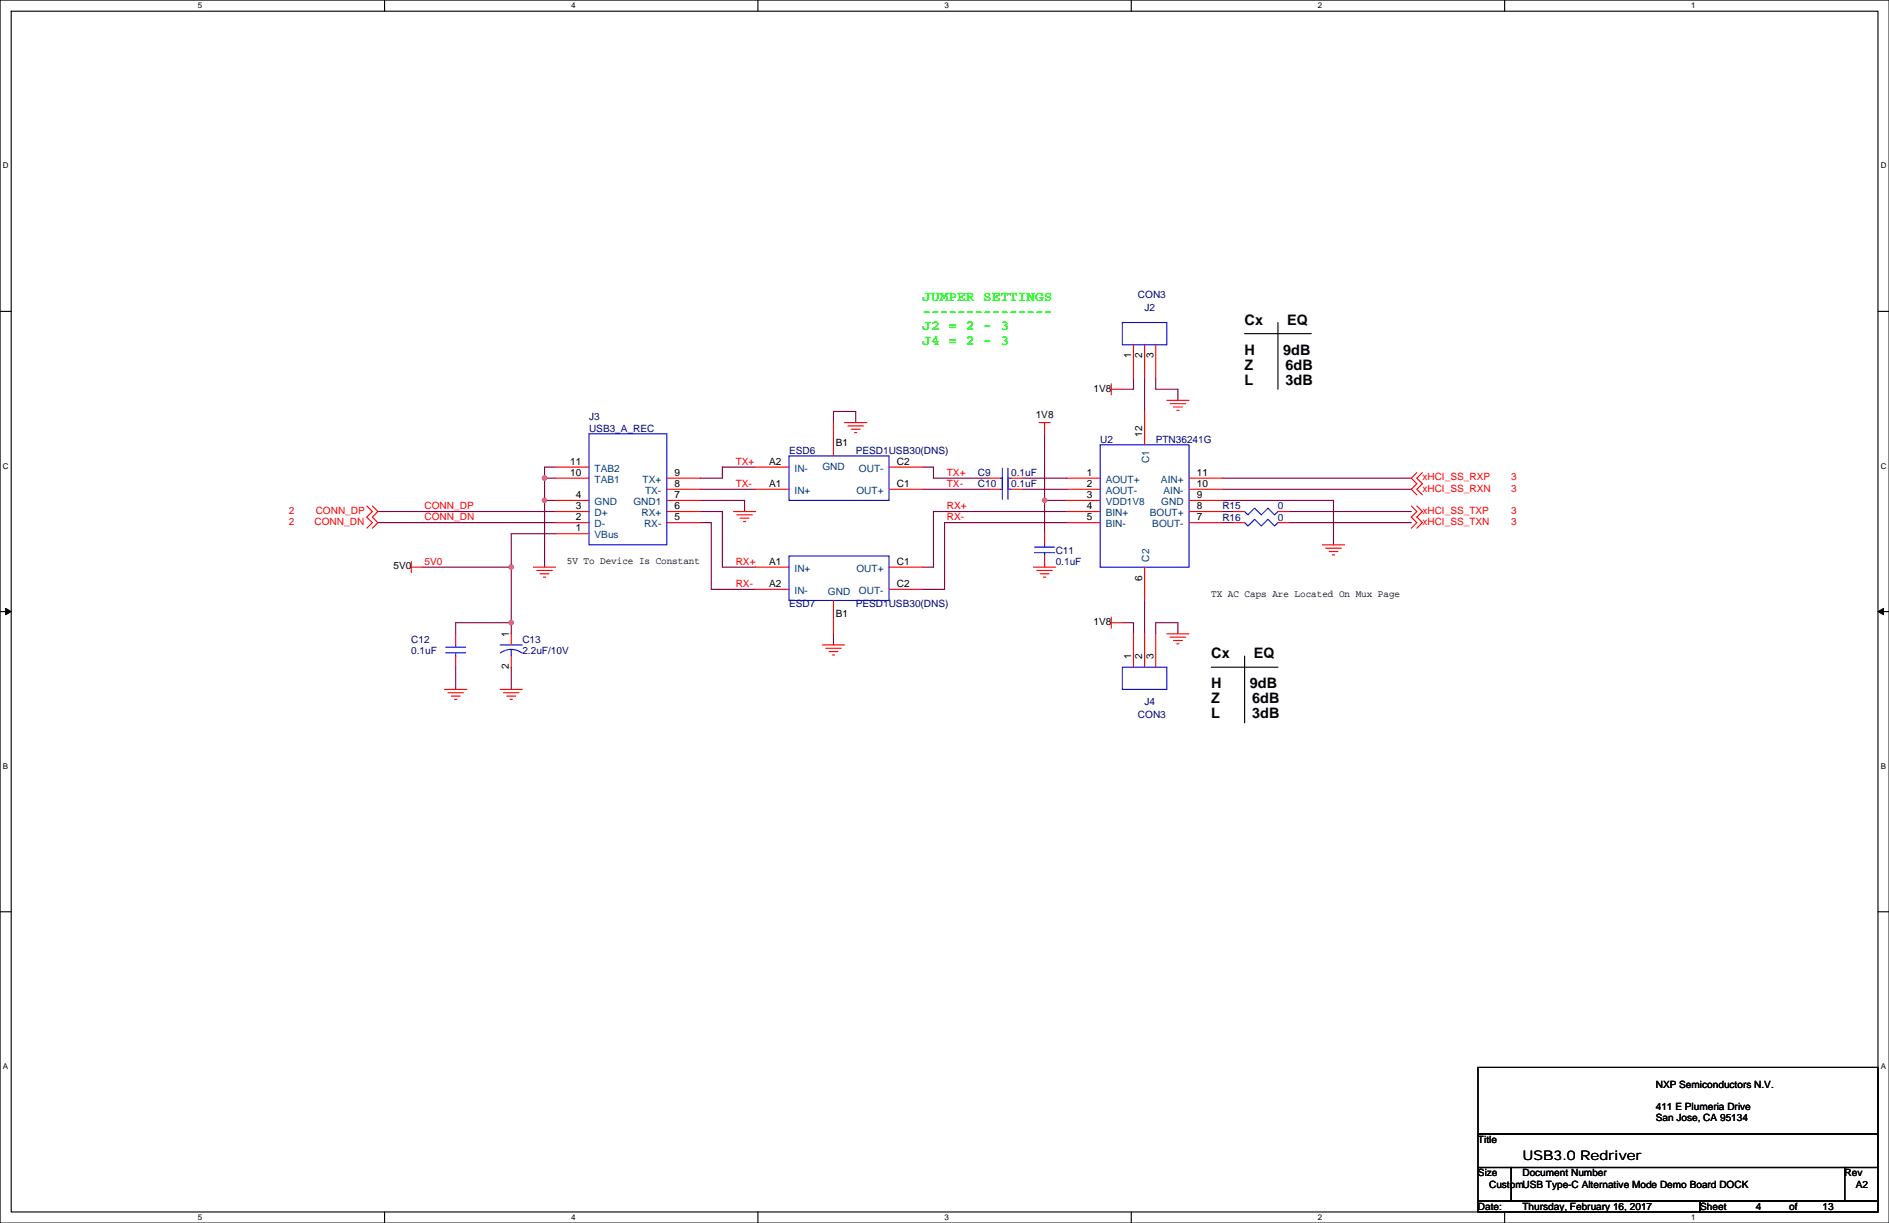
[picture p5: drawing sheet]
<svg xmlns="http://www.w3.org/2000/svg" width="432mm" height="279mm" viewBox="0 0 432 279" stroke-linecap="round" stroke-linejoin="round" font-family="sans-serif">
<path d="M0 0h431.8v279.4h-431.8zM2.6 2.6h426.7v274.3h-426.7z" fill="none" stroke="#000" stroke-width=".25"/>
<g fill="#fff">
<path d="M45.2 .3h1v2h-1z"/>
<path d="M45.2 277.1h1v2.1h-1z"/>
</g>
<path d="M87.9 0v2.6M87.9 276.9v2.5" fill="none" stroke="#000" stroke-width=".25"/>
<g fill="#fff">
<path d="M130.6 .3h1v2h-1z"/>
<path d="M130.6 277.1h1v2.1h-1z"/>
</g>
<path d="M173.2 0v2.6M173.2 276.9v2.5" fill="none" stroke="#000" stroke-width=".25"/>
<g fill="#fff">
<path d="M215.9 .3h1v2h-1z"/>
<path d="M215.9 277.1h1v2.1h-1z"/>
</g>
<path d="M258.6 0v2.6M258.6 276.9v2.5" fill="none" stroke="#000" stroke-width=".25"/>
<g fill="#fff">
<path d="M301.3 .3h1v2h-1z"/>
<path d="M301.3 277.1h1v2.1h-1z"/>
</g>
<path d="M343.9 0v2.6M343.9 276.9v2.5" fill="none" stroke="#000" stroke-width=".25"/>
<g fill="#fff">
<path d="M386.6 .3h1v2h-1z"/>
<path d="M386.6 277.1h1v2.1h-1z"/>
<path d="M.7 36.9h1.2v2h-1.2z"/>
<path d="M429.9 36.9h1.3v2h-1.3z"/>
<path d="M.7 105.4h1.2v2.1h-1.2z"/>
<path d="M429.9 105.4h1.3v2.1h-1.3z"/>
</g>
<path d="M0 71.1h2.6M429.3 71.1h2.5" fill="none" stroke="#000" stroke-width=".25"/>
<g fill="#fff">
<path d="M.7 174h1.2v2h-1.2z"/>
<path d="M429.9 174h1.2v2h-1.2z"/>
</g>
<path d="M0 139.7h2.6M429.3 139.7h2.5" fill="none" stroke="#000" stroke-width=".25"/>
<path d="M1.3 139l1.3 .7-1.3 .7zM429.3 139.7l1.3-.7v1.4z" fill="#000" stroke="#000" stroke-width=".23"/>
<g fill="#fff">
<path d="M.7 242.6h1.2v2h-1.2z"/>
<path d="M429.9 242.6h1.2v2h-1.2z"/>
</g>
<g fill="none" stroke="#000" stroke-width=".25">
<path d="M284.5 76.2h15.2M292.1 73.7v15.2M276.9 152.4h15.2M284.5 149.9v15.2M0 208.3h2.6M429.3 208.3h2.5M337.8 243.9h91.5v15.2h-91.5zM337.8 259.1h91.5v7.6h-91.5zM337.8 266.7h7.7v7.6h-7.7zM337.8 274.3h50.8v2.6h-50.8zM345.5 266.7h76.2v7.6h-76.2zM388.6 274.3h40.7v2.6h-40.7z"/>
<path d="M421.7 266.7h7.6v7.6h-7.6z"/>
</g>
<g fill="none" stroke="#800040" stroke-width=".25">
<path d="M190.5 96.5v-2.5h5.1v2.5M238.8 99.1v15.2h5.1M259.1 86.4v2.5h-2.5M261.6 86.4v7.6M264.2 86.4v2.5h5.1v2.6M86.4 116.9h40.6M86.4 119.4h40.6M124.5 114.3v15.3M124.5 109.2h2.5M124.5 109.2v5.1h2.5M127 106.7h-2.5v2.5M160 119.4h2.6v15.2h10.1"/>
<path d="M160 114.3h10.2v2.6M160 116.9h5.1v12.7h7.6M160 111.8h12.7M172.7 106.7h-7.6v2.5h-5.1M210.8 111.8h15.3M210.8 106.7h2.6v2.5h12.7M233.7 109.2h10.2M233.7 111.8h10.2M238.8 114.3v7.6M243.9 119.4h-28v15.2h-5.1M243.9 116.9h-30.5v12.7h-2.6M279.4 116.9h2.6"/>
<path d="M279.4 119.4h2.6M279.4 114.3h25.4v10.2M279.4 109.2h43.2M279.4 111.8h43.2M294.7 116.9h27.9M294.7 119.4h27.9M96.5 129.6h20.4M116.9 129.6v12.7M127 121.9h-10.1v7.7M261.6 137.2v7.6M104.2 144.8v-2.5h12.7v2.5M104.2 152.4v5.1"/>
<path d="M116.9 152.4v5.1M190.5 144.8v2.5M256.6 142.3h2.5v2.5M264.2 144.8v-2.5h5.1v2.5"/>
</g>
<g fill="#f0f" stroke="#f0f" stroke-width=".25">
<circle cx="116.8" cy="142.2" r=".5"/>
<circle cx="116.8" cy="129.5" r=".5"/>
<circle cx="238.8" cy="114.3" r=".5"/>
<circle cx="124.5" cy="114.3" r=".5"/>
<circle cx="124.5" cy="109.2" r=".5"/>
</g>
<g fill="none" stroke="#f00" stroke-width=".25">
<path d="M259.1 78.8v7.6M261.6 78.8v7.6M264.2 78.8v7.6M190.5 96.5v7.7M193.1 96.5h5M193.8 97.3h3.6M194.6 98.1h2M195.3 98.8h.6M237.5 96.5h2.6M238.8 96.5v2.6M254 88.9h2.6M254 87.7v2.5"/>
<path d="M261.6 94v7.6M266.7 91.5h5.1M267.5 92.2h3.5M268.2 93h2.1M269 93.7h.5M83.8 115.6l1.3 1.3-1.3 1.2 1.3 1.3-1.3 1.3M85.1 115.6l1.3 1.3-1.3 1.2 1.3 1.3-1.3 1.3M127 119.4h7.6M127 116.9h7.6M127 114.3h7.6M127 109.2h7.6M127 106.7h7.6"/>
<path d="M152.4 119.4h7.6M152.4 116.9h7.6M152.4 114.3h7.6M152.4 111.8h7.6M152.4 109.2h7.6M167.7 116.9h5M168.4 117.6h3.6M169.2 118.4h2M169.9 119.1h.6M172.7 111.8h7.7M172.7 106.7h7.7M203.2 111.8h7.6"/>
<path d="M203.2 106.7h7.6M226.1 111.8h2.5M226.1 109.2h2.5M231.2 111.8h2.5M231.2 109.2h2.5M243.9 109.2h7.6M243.9 111.8h7.6M243.9 114.3h7.6M243.9 116.9h7.6M243.9 119.4h7.6M271.8 119.4h7.6M271.8 116.9h7.6"/>
<path d="M271.8 114.3h7.6M271.8 111.8h7.6M271.8 109.2h7.6M282 116.9h2.5M282 119.4h2.5M292.1 116.9h2.6M292.1 119.4h2.6M322.6 115.6l1.3 1.3-1.3 1.2 1.3 1.3-1.3 1.3M323.9 115.6l1.2 1.3-1.2 1.2 1.2 1.3-1.2 1.3M323.9 108l-1.3 1.2 1.3 1.3-1.3 1.3 1.3 1.3M325.1 108l-1.2 1.2 1.2 1.3-1.2 1.3 1.2 1.3M94 129.6h2.5"/>
<path d="M94 128.3v2.5M121.9 129.6h5.1M122.7 130.3h3.6M123.5 131.1h2M124.2 131.8h.5M127 121.9h7.6M172.7 129.6h7.7M172.7 134.6h7.7M190.5 137.2v7.6M203.2 129.6h7.6M203.2 134.6h7.6M236.2 129.6h5.1"/>
<path d="M237 130.3h3.6M237.8 131.1h2M238.5 131.8h.5M238.8 121.9v2.6M238.8 127v2.6M261.6 129.6v7.6M302.3 124.5h5.1M303 125.2h3.6M303.8 126h2M304.6 126.8h.5M101.6 157.5h5.1M102.4 158.3h3.5"/>
<path d="M103.1 159h2.1M103.9 159.8h.5M104.2 144.8v2.5M104.2 149.9v2.5M114.3 157.5h5.1M115.1 158.3h3.5M115.8 159h2.1M116.6 159.8h.5M116.9 144.8v2.5M116.9 149.9v2.5M188 147.3h5.1M188.7 148.1h3.6"/>
<path d="M189.5 148.9h2M190.3 149.6h.5M254 142.3h2.6M254 141v2.5M259.1 144.8v7.6M261.6 144.8v7.6M264.2 144.8v7.6M266.7 144.8h5.1M267.5 145.6h3.5M268.2 146.3h2.1M269 147.1h.5"/>
</g>
<g fill="none" stroke="#00f" stroke-width=".25">
<path d="M256.6 73.7h10.1v5.1h-10.1zM134.6 99.1h17.8v25.4h-17.8zM180.4 104.2h22.8v10.1h-22.8zM228.6 111.8h.5M228.6 109.2h.5M229.1 109.5v4.6M229.1 107v4.5M230.4 109.5v4.6M230.4 107v4.5M230.4 111.8h.8M230.4 109.2h.8M251.5 101.6h20.3v28h-20.3z"/>
<path d="M284.5 116.9l.8 .7 1.5-1.5 1.5 1.5 1.5-1.5 1.6 1.5 .7-.7M284.5 119.4l.8 .8 1.5-1.6 1.5 1.6 1.5-1.6 1.6 1.6 .7-.8M180.4 127h22.8v10.2h-22.8zM236.5 126.3h4.6M236.5 125h4.6M238.8 124.5v.5M238.8 126.3v.7M101.9 149.1h4.5M101.9 147.8h4.5M104.2 147.3v.5M104.2 149.1v.8M114.3 147.3h5.1"/>
<path d="M114.4 149.2a4.1 4.1 0 0 1 4.9 0M116.9 148.4v1.5M256.6 152.4h10.1v5.1h-10.1z"/>
</g>
<g font-size="3.3" fill="#0f0">
<text x="210.8" y="68.8">JUMPER SETTINGS</text>
<text x="210.8" y="72.1">---------------</text>
<text x="210.8" y="75.4">J2 = 2 - 3</text>
<text x="210.8" y="78.7">J4 = 2 - 3</text>
</g>
<g font-size="3.3">
<text x="284.5" y="74.2">Cx</text>
<text x="294.2" y="74.2">EQ</text>
<text x="284.5" y="81">H</text>
<text x="293.3" y="81">9dB</text>
<text x="284.5" y="84.4">Z</text>
<text x="284.5" y="87.8">L</text>
<text x="293.9" y="84.4">6dB</text>
<text x="293.9" y="87.8">3dB</text>
<text x="276.9" y="150.4">Cx</text>
<text x="286.6" y="150.4">EQ</text>
<text x="276.9" y="157.2">H</text>
<text x="276.9" y="160.6">Z</text>
<text x="285.7" y="157.2">9dB</text>
<text x="286.2" y="160.6">6dB</text>
<text x="276.9" y="164">L</text>
<text x="286.2" y="164">3dB</text>
</g>
<text font-size="3" x="348" y="265">USB3.0 Redriver</text>
<g font-size="2.3" fill="#000080">
<text x="260.1" y="68.1">CON3</text>
<text x="261.6" y="71.2">J2</text>
<text x="134.6" y="96.1">J3</text>
<text x="134.6" y="98.6">USB3_A_REC</text>
<text x="251.5" y="101.1">U2</text>
<text x="264.2" y="101.1">PTN36241G</text>
<text x="180.4" y="103.7">ESD6</text>
<text x="195.6" y="103.7">PESD1USB30(DNS)</text>
<text x="223.5" y="111.3">C10</text>
<text x="223.5" y="108.8">C9</text>
<text x="231.2" y="111.3">0.1uF</text>
<text x="231.2" y="108.8">0.1uF</text>
<text x="279.4" y="116.4">R15</text>
<text x="279.4" y="118.9">R16</text>
<text x="292.1" y="116.4">0</text>
<text x="292.1" y="118.9">0</text>
<text x="241.3" y="126.5">C11</text>
<text x="241.3" y="129.1">0.1uF</text>
<text x="180.4" y="138.7">ESD7</text>
<text x="195.6" y="138.7">PESD1USB30(DNS)</text>
<text x="94" y="146.9">C12</text>
<text x="94" y="149.4">0.1uF</text>
<text x="119.4" y="146.9">C13</text>
<text x="119.4" y="149.4">2.2uF/10V</text>
<text x="261.6" y="161.1">J4</text>
<text x="260.1" y="164.1">CON3</text>
</g>
<g font-size="2.3">
<text x="258.6" y="81.8" transform="rotate(-90 258.6 81.8)">1</text>
<text x="261.1" y="81.8" transform="rotate(-90 261.1 81.8)">2</text>
<text x="263.7" y="81.8" transform="rotate(-90 263.7 81.8)">3</text>
<text x="250" y="89.5">1V8</text>
<text x="236.7" y="95.5">1V8</text>
<text x="191.1" y="101.9">B1</text>
<text x="261.1" y="99.8" transform="rotate(-90 261.1 99.8)">12</text>
<text x="130.3" y="106.2">11</text>
<text x="175.8" y="106.2">A2</text>
<text x="205" y="106.2">C2</text>
<text x="130.3" y="108.7">10</text>
<text x="131.6" y="113.8">4</text>
<text x="154.2" y="111.3">8</text>
<text x="154.2" y="108.7">9</text>
<text x="154.2" y="113.8">7</text>
<text x="175.8" y="111.3">A1</text>
<text x="205" y="111.3">C1</text>
<text x="248.4" y="108.7">1</text>
<text x="248.4" y="111.3">2</text>
<text x="248.4" y="113.8">3</text>
<text x="273.6" y="113.8">9</text>
<text x="273.6" y="111.3">10</text>
<text x="273.6" y="108.7">11</text>
<text x="131.6" y="118.9">2</text>
<text x="131.6" y="116.3">3</text>
<text x="154.2" y="118.9">5</text>
<text x="154.2" y="116.3">6</text>
<text x="248.4" y="116.3">4</text>
<text x="248.4" y="118.9">5</text>
<text x="273.6" y="118.9">7</text>
<text x="273.6" y="116.3">8</text>
<text x="131.6" y="121.4">1</text>
<text x="89.9" y="130.1">5V0</text>
<text x="129.6" y="128.8">5V To Device Is Constant</text>
<text x="175.8" y="129">A1</text>
<text x="205" y="129">C1</text>
<text x="175.8" y="134.1">A2</text>
<text x="205" y="134.1">C2</text>
<text x="261.1" y="132.6" transform="rotate(-90 261.1 132.6)">6</text>
<text x="276.9" y="136.5">TX AC Caps Are Located On Mux Page</text>
<text x="191.1" y="141">B1</text>
<text x="250" y="142.8">1V8</text>
<text x="116.3" y="145.6" transform="rotate(-90 116.3 145.6)">1</text>
<text x="116.3" y="153" transform="rotate(-90 116.3 153)">2</text>
<text x="258.6" y="150.6" transform="rotate(-90 258.6 150.6)">1</text>
<text x="261.1" y="150.6" transform="rotate(-90 261.1 150.6)">2</text>
<text x="263.7" y="150.6" transform="rotate(-90 263.7 150.6)">3</text>
<text x="378.5" y="248.5">NXP Semiconductors N.V.</text>
<text x="378.5" y="253.5">411 E Plumeria Drive</text>
<text x="378.5" y="256.1">San Jose, CA 95134</text>
<text x="337.8" y="261.2">Title</text>
<text x="337.8" y="268.8">Size</text>
<text x="348" y="268.8">Document Number</text>
<text x="421.7" y="268.8">Rev</text>
<text x="340.4" y="271.3">CustomUSB Type-C Alternative Mode Demo Board DOCK</text>
<text x="424.2" y="271.3">A2</text>
<text x="337.8" y="276.4">Date:</text>
<text x="348" y="276.4">Thursday, February 16, 2017</text>
<text x="388.6" y="276.4">Sheet</text>
<text x="401.3" y="276.4">4</text>
<text x="409" y="276.4">of</text>
<text x="416.6" y="276.4">13</text>
</g>
<g font-size="2.3" fill="#004080">
<text x="135.9" y="107.7">TAB2</text>
<text x="181.6" y="107.7">IN-</text>
<text x="188" y="107.5">GND</text>
<text x="196.3" y="107.7">OUT-</text>
<text x="262.7" y="105.9" transform="rotate(-90 262.7 105.9)">C1</text>
<text x="135.9" y="110.3">TAB1</text>
<text x="146.9" y="110.3">TX+</text>
<text x="147.4" y="112.8">TX-</text>
<text x="181.6" y="112.8">IN+</text>
<text x="195.8" y="112.8">OUT+</text>
<text x="252.8" y="110.3">AOUT+</text>
<text x="252.8" y="112.8">AOUT-</text>
<text x="265.4" y="110.3">AIN+</text>
<text x="266" y="112.8">AIN-</text>
<text x="135.9" y="117.9">D+</text>
<text x="135.9" y="115.4">GND</text>
<text x="144.8" y="115.4">GND1</text>
<text x="146.6" y="117.9">RX+</text>
<text x="252.8" y="115.4">VDD1V8</text>
<text x="252.8" y="117.9">BIN+</text>
<text x="262.8" y="117.9">BOUT+</text>
<text x="265.5" y="115.4">GND</text>
<text x="135.9" y="123">VBus</text>
<text x="135.9" y="120.4">D-</text>
<text x="147.2" y="120.4">RX-</text>
<text x="252.8" y="120.4">BIN-</text>
<text x="263.4" y="120.4">BOUT-</text>
<text x="181.6" y="130.6">IN+</text>
<text x="195.8" y="130.6">OUT+</text>
<text x="262.7" y="128.3" transform="rotate(-90 262.7 128.3)">C2</text>
<text x="181.6" y="135.7">IN-</text>
<text x="189.3" y="135.8">GND</text>
<text x="196.3" y="135.7">OUT-</text>
</g>
<g font-size="2.3" fill="#f00">
<text x="168.2" y="106.2">TX+</text>
<text x="168.2" y="111.3">TX-</text>
<text x="216.4" y="111.3">TX-</text>
<text x="216.4" y="108.7">TX+</text>
<text x="325.1" y="109.8">xHCI_SS_RXP</text>
<text x="325.1" y="112.3">xHCI_SS_RXN</text>
<text x="345.5" y="112.3">3</text>
<text x="345.5" y="109.8">3</text>
<text x="66.1" y="117.4">2</text>
<text x="66.1" y="119.9">2</text>
<text x="71.9" y="119.9">CONN_DN</text>
<text x="72.2" y="117.4">CONN_DP</text>
<text x="97" y="116.4">CONN_DP</text>
<text x="97" y="118.9">CONN_DN</text>
<text x="216.4" y="118.9">RX-</text>
<text x="216.4" y="116.4">RX+</text>
<text x="325.1" y="117.4">xHCI_SS_TXP</text>
<text x="325.1" y="119.9">xHCI_SS_TXN</text>
<text x="345.5" y="119.9">3</text>
<text x="345.5" y="117.4">3</text>
<text x="97" y="129.1">5V0</text>
<text x="168.2" y="129.1">RX+</text>
<text x="168.2" y="134.1">RX-</text>
</g>
<g font-size="1.8">
<text x="45.2" y="1.9">5</text>
<text x="130.6" y="1.9">4</text>
<text x="215.9" y="1.9">3</text>
<text x="301.3" y="1.9">2</text>
<text x="386.6" y="1.9">1</text>
<text x=".7" y="38.5">D</text>
<text x="429.9" y="38.5">D</text>
<text x=".7" y="107.1">C</text>
<text x="429.9" y="107.1">C</text>
<text x=".7" y="175.6">B</text>
<text x="429.9" y="175.6">B</text>
<text x=".7" y="244.2">A</text>
<text x="429.9" y="244.2">A</text>
<text x="45.2" y="278.8">5</text>
<text x="130.6" y="278.8">4</text>
<text x="215.9" y="278.8">3</text>
<text x="301.3" y="278.8">2</text>
<text x="386.6" y="278.8">1</text>
</g>
</svg>
